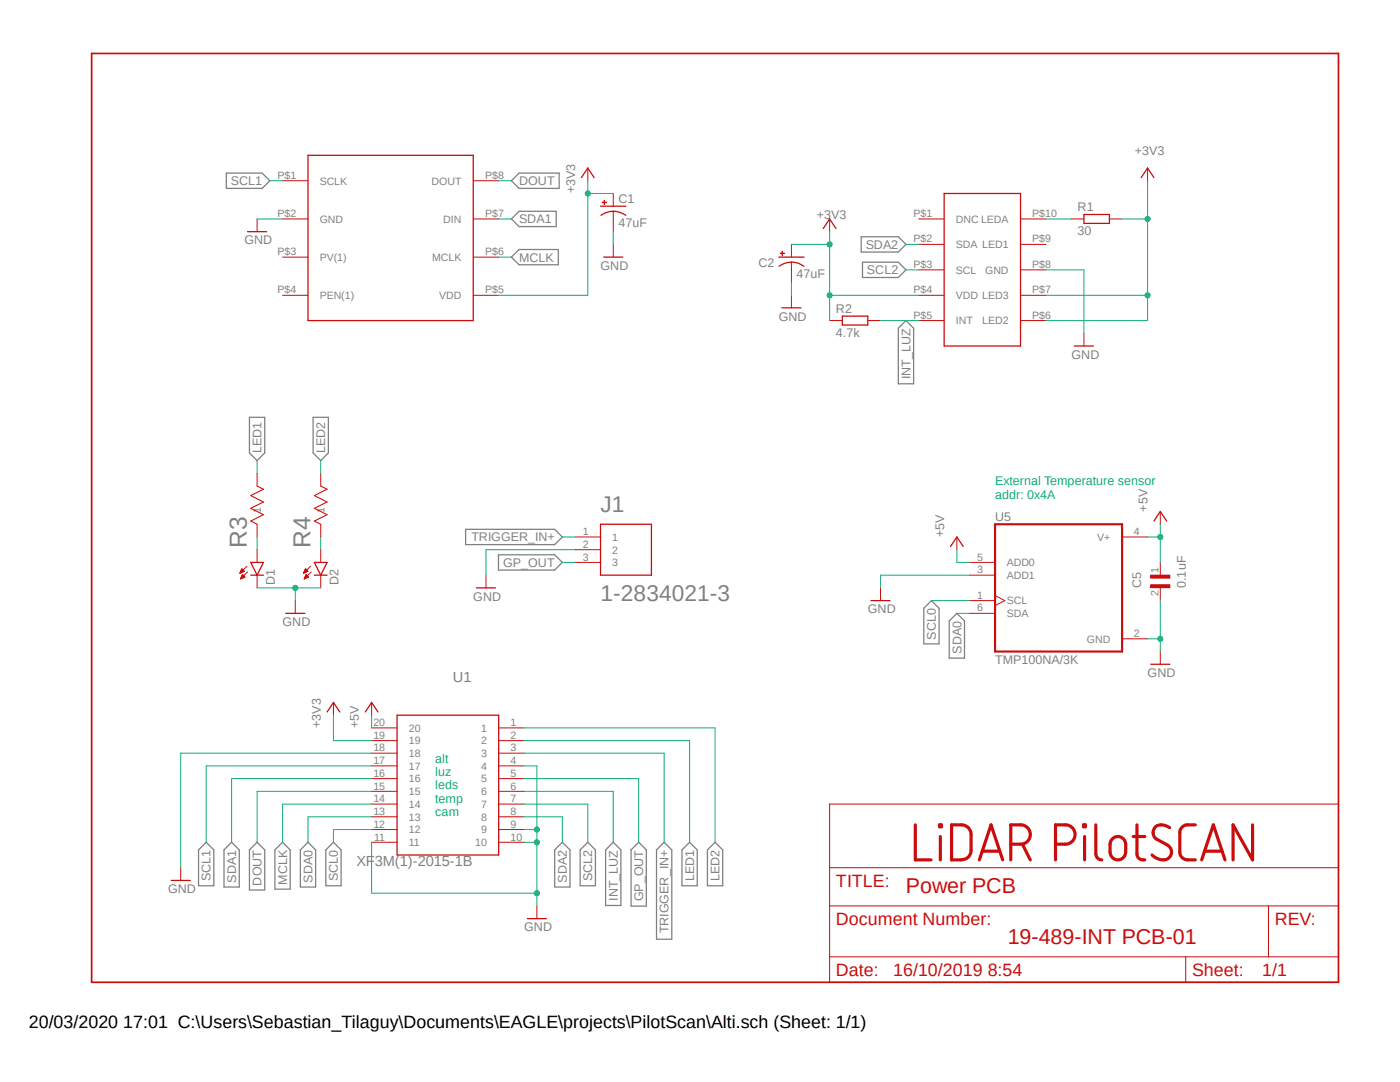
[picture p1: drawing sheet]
<svg xmlns="http://www.w3.org/2000/svg" width="279mm" height="216mm" viewBox="0 0 279 216" stroke-linecap="round" stroke-linejoin="round" font-family="sans-serif">
<path d="M17.8 10.3l249.7 186.3M267.5 10.3l-249.7 186.3" fill="none" stroke="#fff" stroke-width=".2"/>
<g fill="none" stroke="#808080" stroke-width=".25">
<path d="M45.2 34.5h7.1l1.5 1.6-1.5 1.5h-7.1zM103.6 34.5h8v3.1h-8l-1.5-1.5zM103.6 49.8h7.8v3h-7.8l-1.5-1.5zM103.6 42.2h7.4v3h-7.4l-1.5-1.5zM171.9 47.2h7.4l1.5 1.6-1.5 1.5h-7.4zM172.1 52.3h7.2l1.5 1.5-1.5 1.6h-7.2zM180.8 64l1.5 1.5v11.1h-3v-11.1zM49.8 83.3h3v7.1l-1.5 1.5-1.5-1.5zM62.5 83.3h3v7.1l-1.5 1.5-1.5-1.5zM92.9 105.6h17.8l1.5 1.5-1.5 1.6h-17.8zM99.5 110.7h11.2l1.5 1.5-1.5 1.5h-11.2zM185.9 119.8l1.5 1.6v7.1h-3v-7.1z"/>
<path d="M191 122.4l1.5 1.5v7.4h-3.1v-7.4zM39.6 169.6l1.5-1.5 1.6 1.5v7.1h-3.1zM46.2 168.1l1.6 1.5v7.4h-3.1v-7.4zM51.3 168.1l1.5 1.5v8h-3v-8zM56.4 168.1l1.5 1.5v7.8h-3v-7.8zM59.9 169.6l1.6-1.5 1.5 1.5v7.4h-3.1zM65 169.6l1.5-1.5 1.6 1.5v7.1h-3.1zM112.2 168.1l1.5 1.5v7.4h-3v-7.4zM117.3 168.1l1.5 1.5v7.1h-3v-7.1zM122.4 168.1l1.5 1.5v11.1h-3v-11.1zM127.5 168.1l1.5 1.5v11.2h-3.1v-11.2zM132.5 168.1l1.6 1.5v17.8h-3.1v-17.8z"/>
<path d="M137.6 168.1l1.5 1.5v7.1h-3v-7.1zM141.2 169.6l1.5-1.5 1.5 1.5v7.1h-3z"/>
</g>
<path d="M61.5 31h32.9v33h-32.9zM116 35.4l1.3-1.9 1.3 1.9M49.4 46.2h3.8M119.8 41.1h5.1M120.5 51.3h3.8M122.4 42.1a4.9 4.9 0 0 1 2.5 .9M122.4 42.2a4.1 4.1 0 0 0-2.5 .8M65.3 142.1l1.2-1.9 1.3 1.9M72.9 142.1l1.3-1.9 1.2 1.9M34.2 175.7h3.8M105.2 183.3h3.9" fill="none" stroke="#c90d0c" stroke-width=".25"/>
<g fill="none" stroke="#c90d0c" stroke-width=".2">
<path d="M56.4 36.1h5.1M94.4 36.1h5.1M117.3 33.5v2.6M51.3 43.7v2.5M56.4 43.7h5.1M56.4 51.3h5.1M56.4 58.9h5.1M94.4 43.7h5.1M94.4 51.3h5.1M94.4 58.9h5.1M122.4 42.2v1.5M122.4 48.8v2.5"/>
<path d="M66.5 140.2v2.5M74.2 140.2v2.5M36.1 173.1v2.6M165.6 160.4h101.5v35.6h-101.5zM165.6 173.1h101.5M107.1 180.8v2.5M165.6 180.8h101.5M165.6 190.9h101.5M236.6 190.9v5.1M253.2 180.8v10.1"/>
</g>
<path d="M18.3 10.7h248.8v185.3h-248.8z" fill="none" stroke="#c90d0c" stroke-width=".34"/>
<g fill="none" stroke="#c90d0c" stroke-width=".64">
<path d="M182.7 164.6v7h3.1M187.5 164.6h.4v.4h-.4zM187.7 166.9v4.7M189.9 164.6h2a1.88 1.88 0 0 1 1.9 1.9v3.1a1.88 1.88 0 0 1-1.9 2h-2zM195.5 171.6l2.3-7 2.3 7M196 169.8h3.5M201.7 168.4h2a1.93 1.93 0 0 0 1.9-1.9 1.93 1.93 0 0 0-1.9-1.9h-2v7M204 168.4l1.6 3.2M210.7 168.4h1.9a1.93 1.93 0 0 0 2-1.9 1.93 1.93 0 0 0-2-1.9h-1.9v7M216.2 164.6h.4v.4h-.4zM216.5 166.9v4.7M218.7 164.6v5.8a1.21 1.21 0 0 0 1.2 1.2"/>
<path d="M222.1 167.3a1.56 1.56 0 0 1 1.6-.3 1.56 1.56 0 0 1 1 1.4 2.76 2.76 0 0 1-.6 2.8 1.56 1.56 0 0 1-1.7 .2 1.56 1.56 0 0 1-.9-1.4 2.73 2.73 0 0 1 .6-2.7zM226.1 166.9h2.4M226.9 164.6v5.8a1.26 1.26 0 0 0 1.6 1.2M233.4 165.1a2.12 2.12 0 0 0-3.1 .3 1.52 1.52 0 0 0 .6 2.1l2.1 1.2a1.62 1.62 0 0 1 .6 2.1 1.62 1.62 0 0 1-2 .7l-1.2-.5-.5-.4M238.5 164.6h-1.5a1.55 1.55 0 0 0-1.5 1.5v3.9a1.55 1.55 0 0 0 1.5 1.6h1.5M239.8 171.6l2.3-7 2.4 7M240.4 169.8h3.5M250 164.6v7l-3.9-7v7"/>
</g>
<path d="M120.2 40.3l.8 .1z" fill-rule="evenodd" fill="#c90d0c"/>
<path d="M120.2 40.3l.8 .1z" fill="none" stroke="#c90d0c" stroke-width=".2"/>
<path d="M120.6 40v.8z" fill-rule="evenodd" fill="#c90d0c"/>
<g fill="none" stroke="#c90d0c" stroke-width=".2">
<path d="M120.6 40v.8zM122.4 38.6v2.5M122.4 43.7v2.5M157.9 52.3v1.5M157.9 58.9v2.5M165.6 43.7v2.5M183.3 43.7h5.1M183.3 48.8h5.1M183.3 53.8h5.1M183.3 58.9h5.1M203.7 43.7h5M203.7 48.8h5"/>
<path d="M203.7 53.8h5M203.7 58.9h5M183.3 64h5.1M203.7 64h5"/>
</g>
<path d="M188.4 38.6h15.3v30.4h-15.3zM155.4 51.3h5.1M157.9 52.3a4 4 0 0 1 2.5 .8M157.9 52.3a4.1 4.1 0 0 0-2.4 .8M164.3 45.6l1.3-1.9 1.2 1.9M156 61.4h3.9" fill="none" stroke="#c90d0c" stroke-width=".25"/>
<path d="M155.7 50.5l.8 .1z" fill-rule="evenodd" fill="#c90d0c"/>
<path d="M155.7 50.5l.8 .1z" fill="none" stroke="#c90d0c" stroke-width=".2"/>
<path d="M156.1 50.1l.1 .9z" fill-rule="evenodd" fill="#c90d0c"/>
<g fill="none" stroke="#c90d0c" stroke-width=".2">
<path d="M229 33.5v2.6M156.1 50.1l.1 .9zM157.9 48.8v2.5M157.9 53.8v2.6M213.8 43.7h2.5M221.4 43.7h2.5M165.6 64h2.5M173.2 64h2.5M216.3 66.5v2.5M193.5 114.8h5.1M193.5 112.2h5.1M193.5 119.8h5.1"/>
<path d="M198.6 118.8l1.9 1-1.9 1M223.9 107.1h5.1M231.6 102.1v2.5M193.5 122.4h5.1M223.9 127.5h5.1M231.6 130v2.5"/>
</g>
<path d="M227.8 35.4l1.2-1.9 1.3 1.9M216.3 42.8h5.1v1.8h-5.1zM168.1 63.1h5.1v1.8h-5.1zM214.4 69h3.8M230.3 104l1.3-1.9 1.2 1.9M229.7 132.5h3.8" fill="none" stroke="#c90d0c" stroke-width=".25"/>
<path d="M198.6 104.6h25.3v25.4h-25.3z" fill="none" stroke="#c90d0c" stroke-width=".42"/>
<path d="M229.7 116.7h3.8v.6h-3.8z" fill-rule="evenodd" fill="#c90d0c"/>
<path d="M229.7 116.7h3.8v.6h-3.8z" fill="none" stroke="#c90d0c" stroke-width=".2"/>
<path d="M229.7 114.8h3.8v.6h-3.8z" fill-rule="evenodd" fill="#c90d0c"/>
<g fill="none" stroke="#c90d0c" stroke-width=".2">
<path d="M51.3 94.4v2.6M64 94.4v2.6M47.9 114.4h.1M47.9 114.3h.2M48 114.2h.3M48 114.1h.5M48 114h.7M48 113.9h.7M48 115.4h.2M48.1 113.8h.5M48.1 115.4h.3M48.1 115.3h.5"/>
<path d="M48.1 113.7h.4M48.1 115.2h.7M48.2 113.7h.2M48.2 115.1h.7M48.2 113.6h.1M48.2 115h.5M48.3 114.9h.3M48.3 114.8h.3M48.3 114.7h.2M48.4 114.6l.5 .5-.9 .4zM48.8 114l-.5-.5-.4 .9M48.8 114l-.9 .4"/>
<path d="M49.3 113l-1.4 1.4M49.4 114.1l-1.4 1.4M51.3 104.6v2.5M51.3 109.7v2.5M51.3 114.8v2.5M58.9 119.8v2.6M60.6 114.4h.1M60.6 114.3h.2M60.7 114.2h.3M60.7 114.1h.5M60.7 114h.7M60.7 113.9h.7"/>
<path d="M60.7 115.4h.2M60.7 115.4h.4M60.8 113.8h.5M60.8 115.3h.5M60.8 113.7h.4M60.8 115.2h.7M60.9 113.7h.2M60.9 115.1h.6M60.9 113.6h.1M60.9 115h.5M61 114.9h.3M61 113.5l.5 .5-.9 .4z"/>
<path d="M61 114.8h.3M61 114.7h.2M61.1 114.6l.5 .5-.9 .4zM62 113l-1.4 1.4M62.1 114.1l-1.4 1.4M64 104.6v2.5M64 109.7v2.5M64 114.8v2.5M97 114.8v2.5M114.8 107.1h5M114.8 109.7h5M114.8 112.2h5"/>
<path d="M175.7 117.3v2.5M191 107.1v2.6M229.7 114.8h3.8v.6h-3.8zM231.6 112.2v2.6M231.6 117.3v2.5M74.2 145.2h5M74.2 147.8h5M74.2 150.3h5M74.2 152.8h5M74.2 155.4h5M74.2 157.9h5M99.5 145.2h5.1"/>
<path d="M99.5 147.8h5.1M99.5 150.3h5.1M99.5 152.8h5.1M99.5 155.4h5.1M99.5 157.9h5.1M74.2 160.4h5M74.2 163h5M74.2 165.5h5M74.2 168.1h5M99.5 160.4h5.1M99.5 163h5.1M99.5 165.5h5.1"/>
<path d="M99.5 168.1h5.1"/>
</g>
<path d="M50 112.2h2.6l-1.3 2.6zM50 114.8h2.6M62.7 114.8h2.6M62.7 112.2h2.6l-1.3 2.6zM95.1 117.3h3.8M119.8 104.6h10.2v10.2h-10.2zM173.8 119.8h3.8M189.7 109.1l1.3-2 1.2 2M57 122.4h3.8M79.2 142.7h20.3v27.9h-20.3z" fill="none" stroke="#c90d0c" stroke-width=".25"/>
<path d="M51.3 97l1.3 .6-2.6 1.3 2.6 1.3-2.6 1.2 2.6 1.3-2.6 1.3 1.3 .6M64 97l1.3 .6-2.6 1.3 2.6 1.3-2.6 1.2 2.6 1.3-2.6 1.3 1.3 .6" fill="none" stroke="#c90d0c" stroke-width=".21"/>
<path d="M51.3 43.7h5.1M122.4 46.2v2.6M157.9 56.4v2.5M208.7 53.8h7.6v12.7M231.6 119.8v10.2M229 127.5h2.6" fill="none" stroke="#0dab76" stroke-width=".2"/>
<circle cx="231.6" cy="127.5" r=".51" fill="#0dab76"/>
<g fill="none" stroke="#0dab76" stroke-width=".2">
<path d="M51.3 117.3h12.7M58.9 117.3v2.5M193.5 114.8h-17.8v2.5"/>
<circle cx="231.6" cy="127.5" r=".51"/>
</g>
<circle cx="58.9" cy="117.3" r=".51" fill="#0dab76"/>
<g fill="none" stroke="#0dab76" stroke-width=".2">
<path d="M114.8 109.7h-17.8v5.1M74.2 150.3h-38.1v22.8M104.6 152.8h2.5v15.3h-2.5M74.2 168.1v10.1h32.9v2.6M104.6 165.5h2.5"/>
<circle cx="58.9" cy="117.3" r=".51"/>
</g>
<circle cx="107.1" cy="165.5" r=".51" fill="#0dab76"/>
<g fill="none" stroke="#0dab76" stroke-width=".2">
<path d="M107.1 168.1v10.1"/>
<circle cx="107.1" cy="165.5" r=".51"/>
</g>
<circle cx="107.1" cy="168.1" r=".51" fill="#0dab76"/>
<circle cx="107.1" cy="168.1" r=".51" fill="none" stroke="#0dab76" stroke-width=".2"/>
<circle cx="107.1" cy="178.2" r=".51" fill="#0dab76"/>
<g fill="none" stroke="#0dab76" stroke-width=".2">
<path d="M229 107.1h2.6M231.6 104.6v7.6M74.2 142.7v2.5"/>
<circle cx="107.1" cy="178.2" r=".51"/>
</g>
<circle cx="231.6" cy="107.1" r=".51" fill="#0dab76"/>
<g fill="none" stroke="#0dab76" stroke-width=".2">
<path d="M117.3 36.1v22.8h-17.8M117.3 38.6h5.1M99.5 51.3h2.6M180.8 48.8h2.5M180.8 53.8h2.5M175.7 64h7.6M51.3 91.9v2.5M64 91.9v2.5M112.2 112.2h2.6M191 109.7v2.5h2.5M66.5 142.7v5.1h7.7M104.6 157.9h17.8v10.2"/>
<path d="M104.6 155.4h22.9v12.7M104.6 147.8h33v20.3M104.6 145.2h38.1v22.9M74.2 160.4h-17.8v7.7M104.6 160.4h12.7v7.7M104.6 163h7.6v5.1"/>
<circle cx="231.6" cy="107.1" r=".51"/>
</g>
<circle cx="117.3" cy="38.6" r=".51" fill="#0dab76"/>
<g fill="none" stroke="#0dab76" stroke-width=".2">
<path d="M157.9 48.8h7.7M165.6 46.2v12.7h17.7"/>
<circle cx="117.3" cy="38.6" r=".51"/>
</g>
<circle cx="165.6" cy="48.8" r=".51" fill="#0dab76"/>
<g fill="none" stroke="#0dab76" stroke-width=".2">
<path d="M165.6 58.9v5.1"/>
<circle cx="165.6" cy="48.8" r=".51"/>
</g>
<circle cx="165.6" cy="58.9" r=".51" fill="#0dab76"/>
<g fill="none" stroke="#0dab76" stroke-width=".2">
<path d="M229 36.1v27.9h-20.3M208.7 58.9h20.3"/>
<circle cx="165.6" cy="58.9" r=".51"/>
</g>
<circle cx="229" cy="58.9" r=".51" fill="#0dab76"/>
<g fill="none" stroke="#0dab76" stroke-width=".2">
<path d="M223.9 43.7h5.1"/>
<circle cx="229" cy="58.9" r=".51"/>
</g>
<circle cx="229" cy="43.7" r=".51" fill="#0dab76"/>
<g fill="none" stroke="#0dab76" stroke-width=".2">
<path d="M53.8 36.1h2.6M99.5 36.1h2.6M99.5 43.7h2.6M208.7 43.7h5.1M51.3 107.1v2.6M64 107.1v2.6M112.2 107.1h2.6M185.9 119.8h7.6M191 122.4h2.5M74.2 152.8h-33.1v15.3M74.2 155.4h-28v12.7M74.2 157.9h-22.9v10.2"/>
<path d="M104.6 150.3h27.9v17.8M74.2 165.5h-7.7v2.6M74.2 163h-12.7v5.1"/>
<circle cx="229" cy="43.7" r=".51"/>
</g>
<g font-size="4.9" fill="#808080">
<text x="49.2" y="109.3" transform="rotate(-90 49.2 109.3)">R3</text>
<text x="61.9" y="109.3" transform="rotate(-90 61.9 109.3)">R4</text>
</g>
<g font-size="4.5" fill="#808080">
<text x="119.8" y="102.1">J1</text>
<text x="119.8" y="119.8">1-2834021-3</text>
</g>
<g font-size="4.3" fill="#c90d0c">
<text x="180.8" y="178.2">Power PCB</text>
<text x="201.1" y="188.4">19-489-INT PCB-01</text>
</g>
<g font-size="3.6" fill="#c90d0c">
<text x="166.8" y="177">TITLE:</text>
<text x="166.8" y="184.6">Document Number:</text>
<text x="254.4" y="184.6">REV:</text>
<text x="166.8" y="194.7">Date:</text>
<text x="178.3" y="194.7">16/10/2019 8:54</text>
<text x="237.9" y="194.7">Sheet:</text>
<text x="251.9" y="194.7">1/1</text>
</g>
<text font-size="3.6" x="5.8" y="205.1">20/03/2020 17:01 C:\Users\Sebastian_Tilaguy\Documents\EAGLE\projects\PilotScan\Alti.sch (Sheet: 1/1)</text>
<g font-size="2.9" fill="#808080">
<text x="90.4" y="136.1">U1</text>
<text x="71.1" y="172.8">XF3M(1)-2015-1B</text>
</g>
<g font-size="2.5" fill="#808080">
<text x="226.5" y="31">+3V3</text>
<text x="46.1" y="37">SCL1</text>
<text x="103.6" y="37">DOUT</text>
<text x="114.8" y="38.6" transform="rotate(-90 114.8 38.6)">+3V3</text>
<text x="123.4" y="40.5">C1</text>
<text x="103.6" y="44.6">SDA1</text>
<text x="123.4" y="45.3">47uF</text>
<text x="163" y="43.7">+3V3</text>
<text x="215.1" y="47">30</text>
<text x="215.1" y="42.2">R1</text>
<text x="48.8" y="48.8">GND</text>
<text x="103.6" y="52.2">MCLK</text>
<text x="119.8" y="53.8">GND</text>
<text x="151.3" y="53.2">C2</text>
<text x="172.8" y="49.7">SDA2</text>
<text x="159" y="55.5">47uF</text>
<text x="173" y="54.7">SCL2</text>
<text x="155.4" y="64">GND</text>
<text x="166.8" y="62.5">R2</text>
<text x="166.8" y="67.3">4.7k</text>
<text x="213.8" y="71.6">GND</text>
<text x="181.7" y="75.6" transform="rotate(-90 181.7 75.6)">INT_LUZ</text>
<text x="52.2" y="90.4" transform="rotate(-90 52.2 90.4)">LED1</text>
<text x="64.9" y="90.4" transform="rotate(-90 64.9 90.4)">LED2</text>
<text x="188.4" y="107.1" transform="rotate(-90 188.4 107.1)">+5V</text>
<text x="198.6" y="104">U5</text>
<text x="229" y="102.1" transform="rotate(-90 229 102.1)">+5V</text>
<text x="94.1" y="108">TRIGGER_IN+</text>
<text x="100.4" y="113.1">GP_OUT</text>
<text x="54.9" y="116.8" transform="rotate(-90 54.9 116.8)">D1</text>
<text x="67.6" y="116.8" transform="rotate(-90 67.6 116.8)">D2</text>
<text x="94.4" y="119.8">GND</text>
<text x="227.8" y="117.3" transform="rotate(-90 227.8 117.3)">C5</text>
<text x="236.6" y="117.3" transform="rotate(-90 236.6 117.3)">0.1uF</text>
<text x="56.4" y="124.9">GND</text>
<text x="173.2" y="122.4">GND</text>
<text x="186.8" y="127.6" transform="rotate(-90 186.8 127.6)">SCL0</text>
<text x="191.9" y="130.4" transform="rotate(-90 191.9 130.4)">SDA0</text>
<text x="198.6" y="132.5">TMP100NA/3K</text>
<text x="229" y="135.1">GND</text>
<text x="64" y="145.2" transform="rotate(-90 64 145.2)">+3V3</text>
<text x="71.6" y="145.2" transform="rotate(-90 71.6 145.2)">+5V</text>
<text x="33.5" y="178.2">GND</text>
<text x="42" y="175.9" transform="rotate(-90 42 175.9)">SCL1</text>
<text x="47.1" y="176.1" transform="rotate(-90 47.1 176.1)">SDA1</text>
<text x="52.2" y="176.7" transform="rotate(-90 52.2 176.7)">DOUT</text>
<text x="57.3" y="176.5" transform="rotate(-90 57.3 176.5)">MCLK</text>
<text x="62.4" y="176.1" transform="rotate(-90 62.4 176.1)">SDA0</text>
<text x="67.4" y="175.9" transform="rotate(-90 67.4 175.9)">SCL0</text>
<text x="113.1" y="176.1" transform="rotate(-90 113.1 176.1)">SDA2</text>
<text x="118.2" y="175.9" transform="rotate(-90 118.2 175.9)">SCL2</text>
<text x="123.3" y="179.7" transform="rotate(-90 123.3 179.7)">INT_LUZ</text>
<text x="128.4" y="179.9" transform="rotate(-90 128.4 179.9)">GP_OUT</text>
<text x="138.5" y="175.9" transform="rotate(-90 138.5 175.9)">LED1</text>
<text x="143.6" y="175.9" transform="rotate(-90 143.6 175.9)">LED2</text>
<text x="104.6" y="185.8">GND</text>
<text x="133.4" y="186.2" transform="rotate(-90 133.4 186.2)">TRIGGER_IN+</text>
</g>
<g font-size="2.5" fill="#0dab76">
<text x="198.6" y="96.9">External Temperature sensor</text>
<text x="198.6" y="99.5">addr: 0x4A</text>
<text x="86.9" y="152.2">alt</text>
<text x="86.9" y="154.9">luz</text>
<text x="86.9" y="157.5">leds</text>
<text x="86.9" y="160.2">temp</text>
<text x="86.9" y="162.9">cam</text>
</g>
<g font-size="2.1" fill="#808080">
<text x="55.4" y="35.7">P$1</text>
<text x="96.8" y="35.7">P$8</text>
<text x="63.8" y="36.8">SCLK</text>
<text x="86.1" y="36.8">DOUT</text>
<text x="55.4" y="43.3">P$2</text>
<text x="63.8" y="44.4">GND</text>
<text x="88.5" y="44.4">DIN</text>
<text x="96.8" y="43.3">P$7</text>
<text x="182.3" y="43.3">P$1</text>
<text x="190.8" y="44.4">DNC LEDA</text>
<text x="206" y="43.3">P$10</text>
<text x="55.4" y="50.9">P$3</text>
<text x="63.8" y="52.1">PV(1)</text>
<text x="86.3" y="52.1">MCLK</text>
<text x="96.8" y="50.9">P$6</text>
<text x="182.3" y="48.4">P$2</text>
<text x="182.3" y="53.5">P$3</text>
<text x="190.8" y="49.5">SDA LED1</text>
<text x="206" y="48.4">P$9</text>
<text x="206" y="53.5">P$8</text>
<text x="55.4" y="58.5">P$4</text>
<text x="63.8" y="59.7">PEN(1)</text>
<text x="87.7" y="59.7">VDD</text>
<text x="96.8" y="58.5">P$5</text>
<text x="182.3" y="58.5">P$4</text>
<text x="190.8" y="54.6">SCL</text>
<text x="190.8" y="59.7">VDD LED3</text>
<text x="196.6" y="54.6">GND</text>
<text x="206" y="58.5">P$7</text>
<text x="182.3" y="63.6">P$5</text>
<text x="190.8" y="64.7">INT</text>
<text x="196" y="64.7">LED2</text>
<text x="206" y="63.6">P$6</text>
<text x="52.1" y="102.3" transform="rotate(-90 52.1 102.3)">1</text>
<text x="64.8" y="102.3" transform="rotate(-90 64.8 102.3)">1</text>
<text x="116.3" y="106.8">1</text>
<text x="122.2" y="107.9">1</text>
<text x="219" y="107.9">V+</text>
<text x="226.3" y="106.8">4</text>
<text x="116.3" y="109.3">2</text>
<text x="116.3" y="111.9">3</text>
<text x="122.2" y="110.4">2</text>
<text x="122.2" y="113">3</text>
<text x="195" y="111.9">5</text>
<text x="200.9" y="113">ADD0</text>
<text x="195" y="114.4">3</text>
<text x="195" y="119.5">1</text>
<text x="200.9" y="115.5">ADD1</text>
<text x="231.2" y="118.8" transform="rotate(-90 231.2 118.8)">2</text>
<text x="231.2" y="114.4" transform="rotate(-90 231.2 114.4)">1</text>
<text x="195" y="122">6</text>
<text x="200.9" y="120.6">SCL</text>
<text x="200.9" y="123.1">SDA</text>
<text x="216.9" y="128.2">GND</text>
<text x="226.3" y="127.1">2</text>
<text x="74.5" y="149.9">18</text>
<text x="74.5" y="147.4">19</text>
<text x="74.5" y="144.9">20</text>
<text x="81.6" y="148.5">19</text>
<text x="81.6" y="146">20</text>
<text x="96" y="146">1</text>
<text x="96" y="148.5">2</text>
<text x="101.9" y="144.9">1</text>
<text x="101.9" y="147.4">2</text>
<text x="101.9" y="149.9">3</text>
<text x="74.5" y="155">16</text>
<text x="74.5" y="152.5">17</text>
<text x="81.6" y="153.6">17</text>
<text x="81.6" y="151.1">18</text>
<text x="96" y="151.1">3</text>
<text x="96" y="153.6">4</text>
<text x="101.9" y="152.5">4</text>
<text x="101.9" y="155">5</text>
<text x="74.5" y="160.1">14</text>
<text x="74.5" y="157.6">15</text>
<text x="81.6" y="161.2">14</text>
<text x="81.6" y="158.7">15</text>
<text x="81.6" y="156.1">16</text>
<text x="96" y="156.1">5</text>
<text x="96" y="158.7">6</text>
<text x="96" y="161.2">7</text>
<text x="101.9" y="157.6">6</text>
<text x="101.9" y="160.1">7</text>
<text x="74.5" y="165.2">12</text>
<text x="74.5" y="162.6">13</text>
<text x="74.7" y="167.7">11</text>
<text x="81.6" y="166.3">12</text>
<text x="81.6" y="163.7">13</text>
<text x="96" y="163.7">8</text>
<text x="96" y="166.3">9</text>
<text x="101.9" y="162.6">8</text>
<text x="101.9" y="165.2">9</text>
<text x="101.9" y="167.7">10</text>
<text x="81.6" y="168.8">11</text>
<text x="94.8" y="168.8">10</text>
</g>
</svg>
